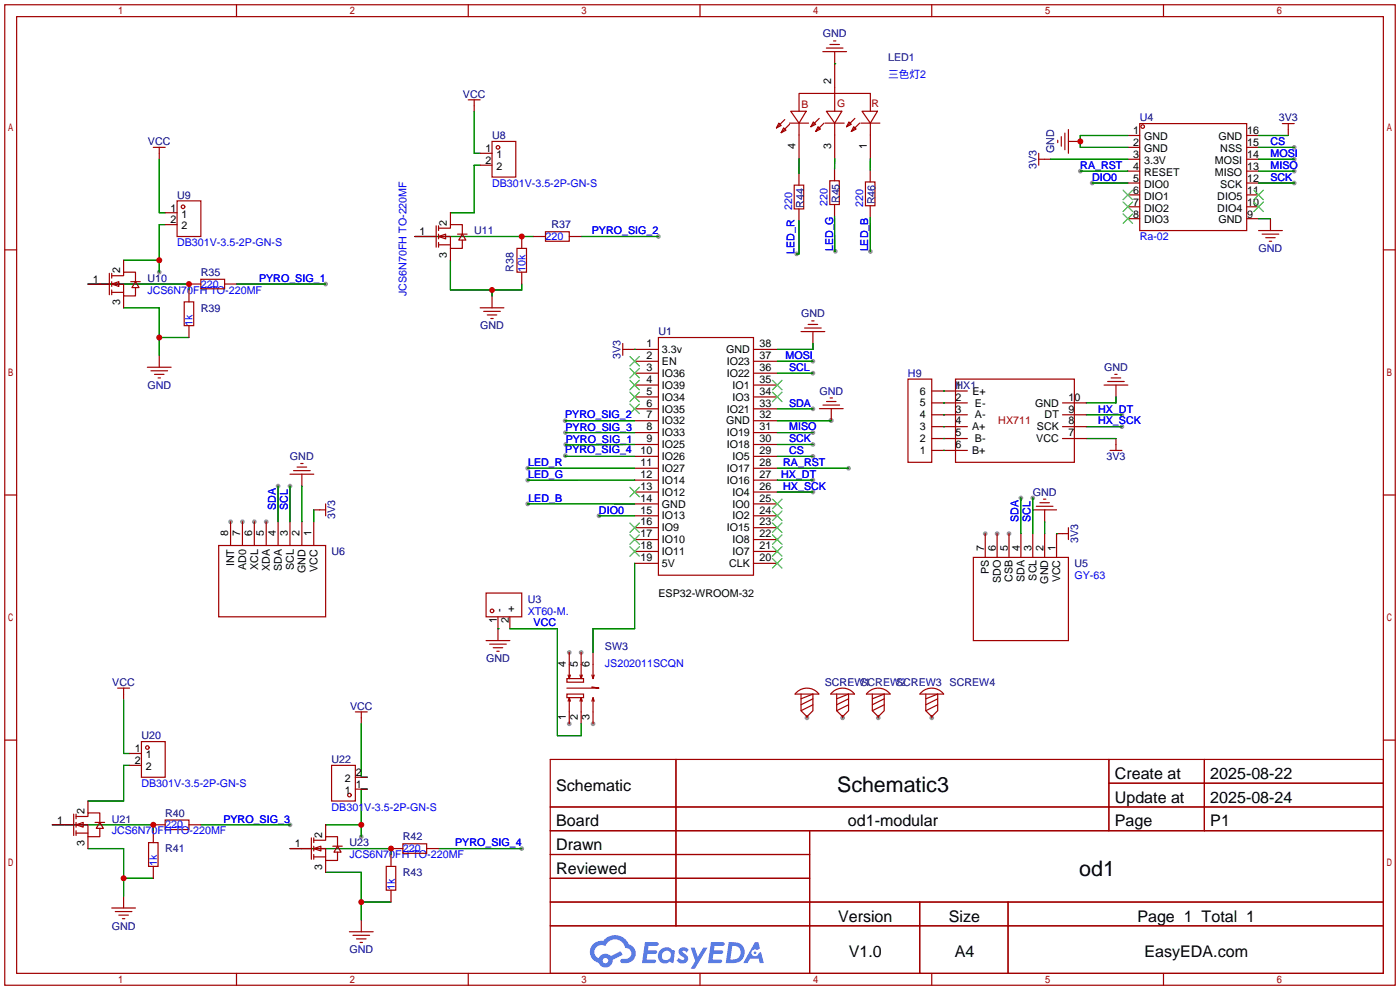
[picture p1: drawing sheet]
<svg xmlns="http://www.w3.org/2000/svg" width="299mm" height="212mm" viewBox="0 0 299 212" stroke-linecap="round" stroke-linejoin="round" font-family="sans-serif">
<g fill="#999">
<circle cx="215.6" cy="114" r=".51"/>
<circle cx="213.1" cy="114" r=".51"/>
<circle cx="210.6" cy="114" r=".51"/>
<circle cx="56.9" cy="111.5" r=".51"/>
<circle cx="54.4" cy="111.5" r=".51"/>
<circle cx="51.8" cy="111.5" r=".51"/>
<circle cx="49.3" cy="111.5" r=".51"/>
<circle cx="172.5" cy="153.4" r=".51"/>
<circle cx="180.1" cy="153.4" r=".51"/>
<circle cx="187.7" cy="153.4" r=".51"/>
<circle cx="199.1" cy="153.4" r=".51"/>
<circle cx="121.7" cy="154.7" r=".51"/>
<circle cx="126.7" cy="154.7" r=".51"/>
<circle cx="121.7" cy="139.4" r=".51"/>
<circle cx="124.2" cy="139.4" r=".51"/>
<circle cx="177.7" cy="89.9" r=".51"/>
<circle cx="276.6" cy="34" r=".51"/>
<circle cx="276.6" cy="36.6" r=".51"/>
<circle cx="276.6" cy="39.1" r=".51"/>
<circle cx="276.6" cy="31.5" r=".51"/>
<circle cx="233.4" cy="39.1" r=".51"/>
<circle cx="230.9" cy="36.6" r=".51"/>
<circle cx="173.7" cy="97.5" r=".51"/>
<circle cx="173.7" cy="95" r=".51"/>
<circle cx="173.7" cy="77.2" r=".51"/>
<circle cx="173.7" cy="92.5" r=".51"/>
<circle cx="112.8" cy="102.6" r=".51"/>
<circle cx="239.8" cy="88.6" r=".51"/>
<circle cx="239.8" cy="91.2" r=".51"/>
<circle cx="173.7" cy="102.6" r=".51"/>
<circle cx="173.7" cy="105.2" r=".51"/>
<circle cx="220.7" cy="106.4" r=".51"/>
<circle cx="218.2" cy="106.4" r=".51"/>
<circle cx="173.7" cy="79.8" r=".51"/>
<circle cx="173.7" cy="87.4" r=".51"/>
<circle cx="59.4" cy="103.9" r=".51"/>
<circle cx="62" cy="103.9" r=".51"/>
<circle cx="140.7" cy="50.5" r=".51"/>
<circle cx="34" cy="58.2" r=".51"/>
<circle cx="69.6" cy="60.7" r=".51"/>
<circle cx="112.8" cy="107.7" r=".51"/>
<circle cx="181.4" cy="100.1" r=".51"/>
<circle cx="112.8" cy="100.1" r=".51"/>
<circle cx="62" cy="176.3" r=".51"/>
<circle cx="77.2" cy="178.8" r=".51"/>
<circle cx="111.5" cy="181.4" r=".51"/>
<circle cx="120.8" cy="92.5" r=".51"/>
<circle cx="120.8" cy="89.9" r=".51"/>
<circle cx="177.6" cy="89.8" r=".51"/>
<circle cx="120.8" cy="97.4" r=".51"/>
<circle cx="120.9" cy="95" r=".51"/>
<circle cx="128" cy="110.2" r=".51"/>
<circle cx="170.3" cy="54.3" r=".51"/>
<circle cx="178.5" cy="53.7" r=".51"/>
<circle cx="186" cy="53.7" r=".51"/>
</g>
<g fill="none" stroke="#a10000" stroke-width=".25">
<path d="M1 1h297.2v209.6h-297.2zM3.6 3.6h292.1v204.4h-292.1zM50.5 1v2.6M100.1 1v2.6M149.6 1v2.6M199.1 1v2.6M248.7 1v2.6M1 53.4h2.6M295.7 53.4h2.5M1 105.8h2.6M295.7 105.8h2.5M1 158.2h2.6"/>
<path d="M295.7 158.2h2.5M117.6 162.3h178.1v45.7h-178.1zM117.6 172.5h178.1M117.6 177.5h178.1M144.5 162.3v35.6M173 177.5v30.5M237 162.3v15.2M237 167.4h58.7M257.4 162.3v15.2M117.6 182.6h55.4M117.6 192.8h178.1M117.6 187.7h55.4"/>
<path d="M117.6 197.9h178.1M196.6 192.8v15.2M215.4 192.8v15.2M50.5 208v2.6M100.1 208v2.6M149.6 208v2.6M199.1 208v2.6M248.7 208v2.6"/>
</g>
<g fill="#5487ff">
<path d="M145.3 202.7a1.3 1.3 0 0 1 1.9 .3l-.4 .6a.54 .54 0 0 0-.9-.2l.1 .2a1.34 1.34 0 0 1 .9 1.8 1.47 1.47 0 0 1-2.3-.1l.5-.6 .8 .5a.31 .31 0 0 0 .4-.3 .31 .31 0 0 0-.3-.4 1.12 1.12 0 0 1-.7-1.8z"/>
<path d="M147.6 202.5h.9l.6 2 1.2-2h.9l-2.7 4.6h-.9l1-1.7z"/>
<path d="M137.8 201.4h1.7a1.31 1.31 0 0 1 1.2 .2 .4 .4 0 0 1-.3 .5l-1.8 .1-.1 .9h1.6a.4 .4 0 0 1 .4 .4 .4 .4 0 0 1-.5 .4h-1.6l-.2 1.2h1.4a.46 .46 0 0 1 .5 0 .46 .46 0 0 1 .1 .5l-.4 .2h-2.6z"/>
<path d="M151.9 201.4h1.7a1.32 1.32 0 0 1 1.2 .2 .39 .39 0 0 1-.3 .5l-1.8 .1-.1 .9h1.6a.4 .4 0 0 1 .4 .4 .4 .4 0 0 1-.4 .4h-1.7l-.2 1.2h1.4a.46 .46 0 0 1 .5 0 .46 .46 0 0 1 .1 .5l-.4 .2h-2.6z"/>
<path d="M161.3 201.4h.8l.3 1.3-.6 .4a.75 .75 0 0 0-1.1 .3 .75 .75 0 0 0 .5 1 .75 .75 0 0 0 .9-.7l.5-.2 .6 2.3h-.8l-.3-.9h-1.8l-.5 .9h-1z"/>
<path d="M155.7 201.4l-.6 4.4h1.5a2.27 2.27 0 0 0 2.6-2.2 2.27 2.27 0 0 0-2.7-2.2zM156.5 202.1a1.5 1.5 0 0 1 1.8 1.6 1.5 1.5 0 0 1-1.9 1.4h-.3z"/>
<path d="M141.2 203a1.6 1.6 0 0 0-.3 2.3 1.6 1.6 0 0 0 2.3 .2l.7 .3 .3-2.4-.1-.3-.5-.1a1.58 1.58 0 0 0-2.4 0zM141.8 203.5a.98 .98 0 0 1 1.6 .4 .98 .98 0 0 1-1.1 1.3 .94 .94 0 0 1-.9-.7 .94 .94 0 0 1 .4-1z"/>
<path d="M126.8 201.8a2.37 2.37 0 0 0 1.1 4 1.54 1.54 0 0 0 1.8 1 1.54 1.54 0 0 0 1.2-1.6l2.2-1.1-.5-.8-2 1a1.57 1.57 0 0 0-2.7 .5 1.5 1.5 0 0 1-.7-2.1 1.5 1.5 0 0 1 2.2-.5 2.23 2.23 0 0 1 2.3-1.4 2.23 2.23 0 0 1 2 1.8 1.16 1.16 0 0 1 1.2 1.1 1.16 1.16 0 0 1-1.1 1.2h-.7a.47 .47 0 0 0-.5 .4 .47 .47 0 0 0 .4 .5 2.17 2.17 0 0 0 2.5-.9 2.17 2.17 0 0 0-.3-2.7l-.8-.4a3.2 3.2 0 0 0-5.5-.7l-1.1 .1zM128.8 205.3a.6 .6 0 0 1 1.2 0 .6 .6 0 0 1-1.2 0z"/>
<circle cx="161.4" cy="203.6" r=".28"/>
</g>
<g fill="none" stroke="#a10000" stroke-width=".25">
<path d="M175.9 11h5M176.6 10.3h3.6M177.4 9.5h2M178.1 8.7h.5M178.4 11v12.8M32.8 31.5h2.5M34 31.5v2.5M100.1 21.3h2.5M101.3 21.3v2.6M102.6 32.8h2.6M102.6 35.3h2.6M105.2 30.2h5v7.6h-5z"/>
<path d="M166.5 26.3l.5 .5-1.1 .5zM167.5 27.3l.5 .5-1 .5zM167.7 25.6l-1.8 1.7M168.7 26.6l-1.7 1.7M168.7 26.3h4.1M169 23.8h3.3l-1.5 2.5zM169.7 39.6h2.1v5.1h-2.1zM170.8 37v2.6M170.8 23.8v-3.8h15.2v3.8M170.8 26.3v7.6M173.8 26.1l.5 .5-1 .5zM174.8 27.1l.5 .5-1 .5z"/>
<path d="M175.1 25.3l-1.8 1.8M176.1 26.3l-1.8 1.8M176.4 26.3h4M176.6 23.8h3.3l-1.5 2.5zM177.3 38.6h2.1v5.1h-2.1zM178.4 36.1v2.5M178.4 26.3v7.6M181.4 26.1l.5 .5-1 .5zM182.5 27.1l.5 .5-1.1 .5zM182.7 25.3l-1.8 1.8M183.7 26.3l-1.8 1.8M184 26.3h4"/>
<path d="M184.2 23.8h3.3l-1.5 2.5zM185 38.9h2v5.1h-2zM186 36.3v2.6M186 26.3v7.6M222 34h2.5M222 32.8v2.5M226.1 30v.5M226.8 29.2v2M227.6 28.4v3.6M228.3 30.2h2.6M228.3 27.7v5.1M241 29h2.6"/>
<path d="M241 31.5h2.6M241 34h2.6M241 36.6h2.6M241 39.1h2.6M243.6 26.4h22.8v22.9h-22.8zM266.4 29h2.6M266.4 31.5h2.6M266.4 34h2.6M266.4 36.6h2.6M266.4 39.1h2.6M274.1 26.4h2.5M275.3 26.4v2.6"/>
<path d="M23.4 58.4v4.6M23.9 58.9h2.5v-.7h2.6v2M23.9 58.4v1M26.4 55.6v2.6M35.3 45.5h2.5M35.3 48h2.5M37.8 42.9h5.1v7.6h-5.1zM42.9 59.7h5.1v2h-5.1zM88.6 50.5h4.6M93.2 48.3v4.5M93.7 50.5l1.5-.5v1.1zM93.7 48.8h2.6v-.8h2.5v2"/>
<path d="M93.7 50.5h2.6v2.6h2.5v-1.8M93.7 52.3h2.6M93.7 48.3v1M93.7 50v1.1M93.7 51.8v1M96.3 45.5v2.5M96.3 53.1v2.5M97.8 50h2M98.8 50l.8 1.3h-1.6zM110.5 53.1h2v5.1h-2zM111.5 50.5v2.6M111.5 58.2v2.5"/>
<path d="M114 50.5h2.6M116.6 49.5h5.1v2.1h-5.1zM121.7 50.5h2.5M170.8 44.7v2.5M178.4 43.7v2.6M186 44v2.5M241 41.7h2.6M241 44.2h2.6M241 46.7h2.6M266.4 41.7h2.6M266.4 44.2h2.6M266.4 46.7h2.6"/>
<path d="M269 49.3h5.1M269.7 50h3.6M270.5 50.8h2M271.3 51.6h.5M271.5 46.7v2.6M18.8 60.7h4.6M23.9 60.7l1.5-.5v1zM23.9 60.7h2.5v2.5h2.6v-1.7M23.9 62.5h2.5M23.9 60.2v1M23.9 62v1M26.4 63.2v2.6"/>
<path d="M27.9 60.2h2.1M29 60.2l.7 1.3h-1.5zM31.5 78.5h5.1M32.3 79.2h3.5M34 75.9v2.6M39.4 64.5h2v5.1h-2zM40.4 60.7h2.5M40.4 62v2.5M40.4 69.6v2.5M48 60.7h2.5M102.6 65.8h5.1M103.4 66.5h3.5"/>
<path d="M104.1 67.3h2.1M104.9 68.1h.5M105.2 63.2v2.6M133.1 74.7h7.6M133.1 73.4v2.5M135.6 79.8h5.1M135.6 77.2h5.1M140.7 72.1h20.3v50.8h-20.3zM161 79.8h5.1M161 77.2h5.1M161 74.7h5.1M171.2 70.9h5.1"/>
<path d="M172 70.1h3.5M172.7 69.3h2.1M173.5 68.6h.5M173.7 70.9v2.5M33 80h2.1M33.8 80.8h.5M63.5 99.8h2M64.3 99.1h.5M135.6 97.5h5.1M135.6 95h5.1M135.6 92.5h5.1M135.6 89.9h5.1"/>
<path d="M135.6 87.4h5.1M135.6 84.8h5.1M135.6 82.3h5.1M161 97.5h5.1M161 95h5.1M161 92.5h5.1M161 89.9h5.1M161 87.4h5.1M161 84.8h5.1M161 82.3h5.1M175.1 87.3h5.1M175.9 86.6h3.5"/>
<path d="M176.6 85.8h2.1M177.4 85.1h.5M177.7 87.3v2.6M194.1 81h5v17.8h-5zM199.1 96.3h7.7M199.1 86.1h7.7M199.1 88.6h7.7M199.1 91.2h7.7M199.1 93.7h7.7M199.1 83.6h7.7M204.2 81h25.4v17.8h-25.4zM227.1 86.1h5.1"/>
<path d="M227.1 88.6h5.1M227.1 91.2h5.1M227.1 93.7h5.1M236 82.3h5M236.7 81.5h3.6M237.2 96.3h2.6M237.5 80.8h2M238.3 80h.5M238.5 82.3v2.5M238.5 93.7v2.6M46.7 116.6h22.9v15.2h-22.9zM49.3 111.5v5.1"/>
<path d="M51.8 111.5v5.1M54.4 111.5v5.1M56.9 111.5v5.1M59.4 111.5v5.1M62 111.5v5.1M62 101.3h5.1M62.7 100.6h3.6M64.5 101.3v2.6M64.5 111.5v5.1M67.1 109h2.5M67.1 111.5v5.1M69.6 107.7v2.5"/>
<path d="M135.6 117.9h5.1M135.6 115.3h5.1M135.6 112.8h5.1M135.6 110.2h5.1M135.6 107.7h5.1M135.6 105.2h5.1M135.6 102.6h5.1M135.6 100.1h5.1M161 117.9h5.1M161 115.3h5.1M161 112.8h5.1M161 110.2h5.1"/>
<path d="M161 107.7h5.1M161 105.2h5.1M161 102.6h5.1M161 100.1h5.1M208 119.1h20.3v17.8h-20.3zM210.6 114v5.1M213.1 114v5.1M215.6 114v5.1M218.2 114v5.1M220.7 114v5.1M220.7 109h5.1M221.5 108.2h3.5"/>
<path d="M222.2 107.4h2.1M223 106.7h.5M223.3 109v2.5M223.3 114v5.1M228.3 112.8v2.5M228.3 114h-2.5v5.1M103.9 126.7h7.6v5.1h-7.6zM103.9 136.9h5.1M104.6 137.7h3.6M105.4 138.4h2M106.2 139.2h.5M106.4 131.8v5.1"/>
<path d="M109 131.8v2.6M121.7 139.4v5.6l.2-.7M124.2 139.4v5.6l.3-.7M126.7 139.4v5.6l.3-.7M135.6 120.4h5.1M161 120.4h5.1M25.1 147.1h2.6M26.4 147.1v2.5M30.2 158.5h5.1v7.6h-5.1zM75.9 152.1h2.6M77.2 152.1v2.6M121.2 145h3.5v.8h-3.5z"/>
<path d="M121.2 148.3h3.5v.8h-3.5zM121.4 144.3l.3 .7M121.7 149.1l-.3 .8M121.9 149.9l-.2-.8v5.6M124 144.3l.2 .7M124.2 149.1l-.2 .8M124.5 149.9l-.3-.8v5.6M126.5 146.8l1.5 .3h-6.8M126.5 144.3l.2 .7M126.7 149.1l-.2 .8M127 149.9l-.3-.8v5.6M170.4 147.9a3.2 3.2 0 0 1 4.6 .4h-5.1z"/>
<path d="M171.2 148.3v3.6l1.3 1.3 1.2-1.3v-3.6l-2.5 1.1M172.5 152.9v.5M173.7 149.4l-2.5 1.2M173.7 150.6l-2.5 1.3M178 147.9a3.2 3.2 0 0 1 4.6 .4h-5.1zM178.8 148.3v3.6l1.3 1.3 1.3-1.3v-3.6l-2.6 1.1M180.1 152.9v.5M181.4 149.4l-2.6 1.2M181.4 150.6l-2.6 1.3M185.6 147.9a3.2 3.2 0 0 1 4.6 .4h-5zM186.4 148.3v3.6l1.3 1.3 1.3-1.3v-3.6l-2.6 1.1M187.7 152.9v.5"/>
<path d="M189 149.4l-2.6 1.2M189 150.6l-2.6 1.3M197 147.9a3.2 3.2 0 0 1 4.7 .4h-5.1zM197.9 148.3v3.6l1.2 1.3 1.3-1.3v-3.6l-2.5 1.1M199.1 152.9v.5M200.4 149.4l-2.5 1.2M200.4 150.6l-2.5 1.3M11.2 176.3h4.5M15.7 174v4.6M16.3 176.3l1.5-.5v1zM16.3 174.5h2.5v-.8h2.5v2.1M16.3 176.3h2.5v2.5h2.5v-1.8"/>
<path d="M16.3 178.1h2.5M16.3 174v1M16.3 175.8v1M16.3 177.5v1.1M18.8 171.2v2.5M18.8 178.8v2.6M20.3 175.8h2.1M21.3 175.8l.8 1.2h-1.5zM27.7 161h2.5M27.7 163.6h2.5M32.8 176.3h2.5M32.8 177.5v2.6"/>
<path d="M35.3 175.3h5.1v2h-5.1zM40.4 176.3h2.5M66.5 179.1v4.5M67.1 179.6h2.5v-.8h2.5v2M67.1 179.1v1M69.6 176.3v2.5M70.9 163.6h5v7.6h-5zM75.9 168.7h2.6M75.9 166.1h2.6M23.9 194.1h5.1M24.6 194.8h3.6M25.4 195.6h2"/>
<path d="M26.2 196.3h.5M26.4 191.5v2.6M31.7 180.1h2.1v5.1h-2.1zM32.8 185.2v2.5M62 181.4h4.5M67.1 181.4l1.5-.6v1.1zM67.1 181.4h2.5v2.5h2.5v-1.8M67.1 180.8v1.1M67.1 182.6v1M67.1 183.1h2.5M69.6 183.9v2.5M71.1 180.8h2.1"/>
<path d="M72.1 180.8l.8 1.3h-1.5zM74.7 199.1h5.1M75.4 199.9h3.6M77.2 196.6v2.5M82.5 185.2h2.1v5h-2.1zM83.6 181.4h2.5M83.6 182.6v2.6M83.6 190.2v2.6M86.1 180.3h5.1v2.1h-5.1zM91.2 181.4h2.5M76.2 200.7h2M77 201.4h.5"/>
<circle cx="106.4" cy="31.5" r=".38"/>
<circle cx="244.2" cy="27.1" r=".38"/>
<circle cx="39.1" cy="44.2" r=".38"/>
<circle cx="105.2" cy="130.6" r=".38"/>
<circle cx="31.5" cy="159.8" r=".38"/>
<circle cx="74.7" cy="169.9" r=".38"/>
</g>
<g fill="none" stroke="#3c3" stroke-width=".25">
<path d="M240 40.6l2.1 2.1M240 43.2l2.1 2M240 45.7l2.1 2.1M242.1 40.6l-2.1 2.1M242.1 43.2l-2.1 2M242.1 45.7l-2.1 2.1M268 43.2l2 2M268 40.6l2 2.1M270 43.2l-2 2M270 40.6l-2 2.1M134.6 78.7l2.1 2.1M134.6 76.2l2.1 2"/>
<path d="M136.7 78.7l-2.1 2.1M136.7 76.2l-2.1 2M134.6 86.4l2.1 2M134.6 83.8l2.1 2.1M134.6 81.3l2.1 2M136.7 86.4l-2.1 2M136.7 83.8l-2.1 2.1M136.7 81.3l-2.1 2M165.1 83.8l2 2.1M165.1 81.3l2 2M167.1 83.8l-2 2.1M167.1 81.3l-2 2"/>
<path d="M134.6 116.8l2.1 2.1M134.6 114.3l2.1 2M134.6 111.8l2.1 2M134.6 104.1l2.1 2.1M136.7 114.3l-2.1 2M136.7 111.8l-2.1 2M136.7 116.8l-2.1 2.1M136.7 104.1l-2.1 2.1M165.1 119.4l2 2M165.1 116.8l2 2.1M165.1 114.3l2 2M165.1 111.8l2 2"/>
<path d="M165.1 109.2l2 2.1M165.1 106.7l2 2M167.1 119.4l-2 2M167.1 116.8l-2 2.1M167.1 114.3l-2 2M167.1 111.8l-2 2M167.1 109.2l-2 2.1M167.1 106.7l-2 2"/>
</g>
<g fill="none" stroke="#008700" stroke-width=".25">
<path d="M178.4 13.6h.1M34 34v11.5h1.3M101.3 23.9v8.9h1.3M102.6 35.3h-1.3v10.2h-5M170.8 33.9v3.1M178.4 33.9v2.2M186 33.9v2.4M224.5 34h16.5M230.9 36.6h10.1M233.4 39.1h7.6M241 29h-10.1v2.5h10.1M269 29h6.3"/>
<path d="M269 31.5h7.6M269 34h7.6M269 36.6h7.6M269 39.1h7.6M26.4 55.6h7.6M35.3 48h-1.3v10.2M88.6 50.5h25.4M96.3 55.6v6.4h15.2v-1.3M124.2 50.5h16.5M170.8 47.2v7.1h-.5M178.4 46.3v7.4h.1M186 46.5v7.2"/>
<path d="M269 46.7h2.5M18.8 60.7h21.6v1.3M26.4 65.8h7.6v10.1M34 72.1h6.4M50.5 60.7h19.1M105.2 62v1.2M135.6 74.7h.1M166.1 77.2h7.6M166.1 79.8h7.6M173.7 73.4v1.3h-7.6M120.8 89.9h14.8M120.8 97.4v.1h14.8"/>
<path d="M120.8 92.5h14.8M120.9 95h14.7M166.1 97.5h7.6M166.1 95h7.6M166.1 92.5h7.6M166.1 87.4h7.6M177.6 89.8l-11.5 .1M201.7 96.3h.1M201.7 93.7h.1M201.7 91.2h.1M201.7 88.6h.1M201.7 86.1h.1"/>
<path d="M201.7 83.6h.1M232.2 88.6h7.6M232.2 91.2h7.6M232.2 93.7h6.3M238.5 84.8v1.3h-6.3M59.4 103.9v7.6M62 103.9v7.6M64.5 103.9v7.6M67.1 109v2.5M112.8 102.6h22.8M112.8 107.7h22.8M112.8 100.1h22.8"/>
<path d="M128 110.2h7.6M166.1 102.6h7.6M166.1 105.2h7.6M166.1 100.1h15.3M218.2 106.4v7.6M220.7 106.4v7.6M223.3 111.5v2.5M225.8 114h.1M106.4 134.4h.1M109 134.4h10.1v22.8h5.1v-2.5M135.6 120.4v14h-8.9v5M26.4 149.6v11.4h1.3"/>
<path d="M77.2 154.7v11.4h1.3M11.2 176.3h21.6v1.2M27.7 163.6h-1.3v7.6h-7.6M42.9 176.3h19.1M69.6 176.3h7.6M78.5 168.7h-1.3v10.1M18.8 181.4h7.6v10.1M26.4 187.7h6.4M62 181.4h21.6v1.2M69.6 186.4h7.6v10.2M77.2 192.8h6.4M93.7 181.4h17.8"/>
</g>
<g fill="#c00">
<circle cx="230.9" cy="30.2" r=".63"/>
<circle cx="40.4" cy="60.7" r=".63"/>
<circle cx="111.5" cy="50.5" r=".63"/>
<circle cx="34" cy="72.1" r=".63"/>
<circle cx="105.2" cy="62" r=".63"/>
<circle cx="34" cy="55.6" r=".63"/>
<circle cx="32.8" cy="176.3" r=".63"/>
<circle cx="26.4" cy="187.7" r=".63"/>
<circle cx="83.6" cy="181.4" r=".63"/>
<circle cx="77.2" cy="192.8" r=".63"/>
<circle cx="77.2" cy="176.3" r=".63"/>
</g>
<g font-size="4.6">
<text x="178.9" y="169.3">Schematic3</text>
<text x="230.7" y="187.1">od1</text>
</g>
<g font-size="3.4">
<text x="238.3" y="166.5">Create at</text>
<text x="258.7" y="166.5">2025-08-22</text>
<text x="118.9" y="169">Schematic</text>
<text x="238.3" y="171.6">Update at</text>
<text x="258.7" y="171.6">2025-08-24</text>
<text x="118.9" y="176.6">Board</text>
<text x="181.2" y="176.6">od1-modular</text>
<text x="238.3" y="176.6">Page</text>
<text x="258.7" y="176.6">P1</text>
<text x="118.9" y="181.7">Drawn</text>
<text x="118.9" y="186.8">Reviewed</text>
<text x="179.1" y="197">Version</text>
<text x="202.8" y="197">Size</text>
<text x="243.1" y="197">Page 1 Total 1</text>
<text x="181.4" y="204.6">V1.0</text>
<text x="204" y="204.6">A4</text>
<text x="244.6" y="204.6">EasyEDA.com</text>
</g>
<g font-size="2.3" fill="#000080">
<text x="175.9" y="8">GND</text>
<text x="189.8" y="13.1">LED1</text>
<text x="98.9" y="20.9">VCC</text>
<text x="105.2" y="29.7">U8</text>
<text x="243.6" y="25.9">U4</text>
<text x="273.3" y="25.9">3V3</text>
<text x="31.6" y="31">VCC</text>
<text x="225.3" y="32.8" transform="rotate(-90 225.3 32.8)">GND</text>
<text x="221.5" y="36.1" transform="rotate(-90 221.5 36.1)">3V3</text>
<text x="37.8" y="42.4">U9</text>
<text x="171.8" y="44.4" transform="rotate(-90 171.8 44.4)">R44</text>
<text x="179.4" y="43.4" transform="rotate(-90 179.4 43.4)">R45</text>
<text x="187" y="43.7" transform="rotate(-90 187 43.7)">R46</text>
<text x="101.3" y="50.1">U11</text>
<text x="117.9" y="48.8">R37</text>
<text x="269" y="53.9">GND</text>
<text x="42.9" y="59">R35</text>
<text x="109.8" y="58.2" transform="rotate(-90 109.8 58.2)">R38</text>
<text x="31.5" y="60.2">U10</text>
<text x="42.9" y="66.6">R39</text>
<text x="102.6" y="70.4">GND</text>
<text x="140.7" y="71.7">U1</text>
<text x="171.2" y="67.8">GND</text>
<text x="132.6" y="76.7" transform="rotate(-90 132.6 76.7)">3V3</text>
<text x="31.5" y="83.1">GND</text>
<text x="194.1" y="80.5">H9</text>
<text x="204.2" y="83.1">HX1</text>
<text x="236" y="79.3">GND</text>
<text x="175.1" y="84.3">GND</text>
<text x="62" y="98.3">GND</text>
<text x="236.5" y="98.3">3V3</text>
<text x="220.7" y="105.9">GND</text>
<text x="71.7" y="111" transform="rotate(-90 71.7 111)">3V3</text>
<text x="70.9" y="118.6">U6</text>
<text x="230.4" y="116.1" transform="rotate(-90 230.4 116.1)">3V3</text>
<text x="229.6" y="121.2">U5</text>
<text x="112.8" y="128.8">U3</text>
<text x="103.9" y="141.5">GND</text>
<text x="129.3" y="139">SW3</text>
<text x="24" y="146.6">VCC</text>
<text x="176.3" y="146.6">SCREW1</text>
<text x="183.9" y="146.6">SCREW2</text>
<text x="191.5" y="146.6">SCREW3</text>
<text x="202.9" y="146.6">SCREW4</text>
<text x="74.8" y="151.7">VCC</text>
<text x="30.2" y="158">U20</text>
<text x="70.9" y="163.1">U22</text>
<text x="23.9" y="175.8">U21</text>
<text x="35.3" y="174.5">R40</text>
<text x="86.1" y="179.6">R42</text>
<text x="35.3" y="182.1">R41</text>
<text x="74.7" y="180.9">U23</text>
<text x="86.1" y="187.2">R43</text>
<text x="23.9" y="198.7">GND</text>
<text x="74.7" y="203.7">GND</text>
</g>
<g font-size="2.3">
<text x="177.7" y="17.9" transform="rotate(-90 177.7 17.9)">2</text>
<text x="242.2" y="28.7">1</text>
<text x="244.5" y="30">GND</text>
<text x="260.4" y="30">GND</text>
<text x="266.6" y="28.7">16</text>
<text x="103.8" y="32.5">1</text>
<text x="103.8" y="35.1">2</text>
<text x="106.1" y="33.8">1</text>
<text x="170" y="31.9" transform="rotate(-90 170 31.9)">4</text>
<text x="177.7" y="31.9" transform="rotate(-90 177.7 31.9)">3</text>
<text x="185.3" y="31.9" transform="rotate(-90 185.3 31.9)">1</text>
<text x="242.2" y="31.2">2</text>
<text x="242.2" y="33.8">3</text>
<text x="244.5" y="32.5">GND</text>
<text x="244.5" y="35.1">3.3V</text>
<text x="259.7" y="35.1">MOSI</text>
<text x="260.8" y="32.5">NSS</text>
<text x="266.6" y="33.8">14</text>
<text x="266.6" y="31.2">15</text>
<text x="106.1" y="36.3">2</text>
<text x="242.2" y="36.3">4</text>
<text x="242.2" y="38.9">5</text>
<text x="242.2" y="41.4">6</text>
<text x="244.5" y="37.6">RESET</text>
<text x="244.5" y="40.1">DIO0</text>
<text x="259.7" y="37.6">MISO</text>
<text x="260.8" y="40.1">SCK</text>
<text x="266.6" y="41.4">11</text>
<text x="266.6" y="38.9">12</text>
<text x="266.6" y="36.3">13</text>
<text x="36.4" y="45.2">1</text>
<text x="36.4" y="47.8">2</text>
<text x="38.8" y="46.5">1</text>
<text x="242.2" y="43.9">7</text>
<text x="242.2" y="46.5">8</text>
<text x="244.5" y="42.7">DIO1</text>
<text x="244.5" y="45.2">DIO2</text>
<text x="244.5" y="47.8">DIO3</text>
<text x="260.2" y="45.2">DIO4</text>
<text x="260.2" y="42.7">DIO5</text>
<text x="260.4" y="47.8">GND</text>
<text x="266.6" y="46.5">9</text>
<text x="266.6" y="43.9">10</text>
<text x="38.8" y="49">2</text>
<text x="89.7" y="50.3">1</text>
<text x="95.5" y="48.2" transform="rotate(-90 95.5 48.2)">2</text>
<text x="25.7" y="58.4" transform="rotate(-90 25.7 58.4)">2</text>
<text x="95.5" y="55.1" transform="rotate(-90 95.5 55.1)">3</text>
<text x="19.8" y="60.5">1</text>
<text x="25.7" y="65.3" transform="rotate(-90 25.7 65.3)">3</text>
<text x="138.2" y="76.7">2</text>
<text x="138.2" y="74.2">1</text>
<text x="141.5" y="75.5">3.3v</text>
<text x="155.2" y="75.5">GND</text>
<text x="162.3" y="76.7">37</text>
<text x="162.3" y="74.2">38</text>
<text x="138.2" y="81.8">4</text>
<text x="138.2" y="79.3">3</text>
<text x="141.5" y="83.1">IO39</text>
<text x="141.5" y="80.5">IO36</text>
<text x="141.5" y="78">EN</text>
<text x="155.3" y="80.5">IO22</text>
<text x="155.3" y="78">IO23</text>
<text x="156.6" y="83.1">IO1</text>
<text x="162.3" y="81.8">35</text>
<text x="162.3" y="79.3">36</text>
<text x="204.2" y="83.1">1</text>
<text x="138.2" y="89.4">7</text>
<text x="138.2" y="86.9">6</text>
<text x="138.2" y="84.4">5</text>
<text x="141.5" y="88.2">IO35</text>
<text x="141.5" y="85.6">IO34</text>
<text x="155.3" y="88.2">IO21</text>
<text x="156.6" y="85.6">IO3</text>
<text x="162.3" y="89.4">32</text>
<text x="162.3" y="86.9">33</text>
<text x="162.3" y="84.4">34</text>
<text x="196.6" y="89.4">4</text>
<text x="196.6" y="86.9">5</text>
<text x="196.6" y="84.3">6</text>
<text x="204.2" y="88.2">3</text>
<text x="204.2" y="85.6">2</text>
<text x="207.8" y="84.4">E+</text>
<text x="208.4" y="86.9">E-</text>
<text x="208.4" y="89.4">A-</text>
<text x="221.2" y="86.9">GND</text>
<text x="223.3" y="89.4">DT</text>
<text x="228.3" y="85.6">10</text>
<text x="228.3" y="88.2">9</text>
<text x="138.2" y="94.5">9</text>
<text x="138.2" y="92">8</text>
<text x="141.5" y="95.8">IO25</text>
<text x="141.5" y="93.2">IO33</text>
<text x="141.5" y="90.7">IO32</text>
<text x="155.2" y="90.7">GND</text>
<text x="155.3" y="95.8">IO18</text>
<text x="155.3" y="93.2">IO19</text>
<text x="162.3" y="94.5">30</text>
<text x="162.3" y="92">31</text>
<text x="196.6" y="94.5">2</text>
<text x="196.6" y="92">3</text>
<text x="204.2" y="95.8">6</text>
<text x="204.2" y="93.2">5</text>
<text x="204.2" y="90.7">4</text>
<text x="207.8" y="92">A+</text>
<text x="208.4" y="94.5">B-</text>
<text x="221.5" y="94.5">VCC</text>
<text x="221.6" y="92">SCK</text>
<text x="228.3" y="90.7">8</text>
<text x="228.3" y="93.2">7</text>
<text x="136.9" y="99.6">11</text>
<text x="136.9" y="97.1">10</text>
<text x="141.5" y="100.9">IO27</text>
<text x="141.5" y="98.3">IO26</text>
<text x="155.3" y="100.9">IO17</text>
<text x="156.6" y="98.3">IO5</text>
<text x="162.3" y="99.6">28</text>
<text x="162.3" y="97.1">29</text>
<text x="196.6" y="97">1</text>
<text x="207.8" y="97.1">B+</text>
<text x="136.9" y="107.2">14</text>
<text x="136.9" y="104.7">13</text>
<text x="136.9" y="102.1">12</text>
<text x="141.5" y="105.9">IO12</text>
<text x="141.5" y="103.4">IO14</text>
<text x="155.3" y="103.4">IO16</text>
<text x="156.6" y="105.9">IO4</text>
<text x="162.3" y="107.2">25</text>
<text x="162.3" y="104.7">26</text>
<text x="162.3" y="102.1">27</text>
<text x="136.9" y="112.3">16</text>
<text x="136.9" y="109.8">15</text>
<text x="141.5" y="113.6">IO9</text>
<text x="141.5" y="111">IO13</text>
<text x="141.5" y="108.5">GND</text>
<text x="155.3" y="113.6">IO15</text>
<text x="156.6" y="111">IO2</text>
<text x="156.6" y="108.5">IO0</text>
<text x="162.3" y="112.3">23</text>
<text x="162.3" y="109.8">24</text>
<text x="48.8" y="114.6" transform="rotate(-90 48.8 114.6)">8</text>
<text x="51.3" y="114.6" transform="rotate(-90 51.3 114.6)">7</text>
<text x="53.9" y="114.6" transform="rotate(-90 53.9 114.6)">6</text>
<text x="56.4" y="114.6" transform="rotate(-90 56.4 114.6)">5</text>
<text x="59" y="114.6" transform="rotate(-90 59 114.6)">4</text>
<text x="61.5" y="114.6" transform="rotate(-90 61.5 114.6)">3</text>
<text x="64" y="114.6" transform="rotate(-90 64 114.6)">2</text>
<text x="66.6" y="114.6" transform="rotate(-90 66.6 114.6)">1</text>
<text x="136.9" y="119.9">19</text>
<text x="136.9" y="117.4">18</text>
<text x="136.9" y="114.8">17</text>
<text x="141.5" y="118.6">IO11</text>
<text x="141.5" y="116.1">IO10</text>
<text x="156.6" y="118.6">IO7</text>
<text x="156.6" y="116.1">IO8</text>
<text x="162.3" y="119.9">20</text>
<text x="162.3" y="117.4">21</text>
<text x="162.3" y="114.8">22</text>
<text x="210.3" y="117.9" transform="rotate(-90 210.3 117.9)">7</text>
<text x="212.9" y="117.9" transform="rotate(-90 212.9 117.9)">6</text>
<text x="215.4" y="117.9" transform="rotate(-90 215.4 117.9)">5</text>
<text x="217.9" y="117.9" transform="rotate(-90 217.9 117.9)">4</text>
<text x="220.5" y="117.9" transform="rotate(-90 220.5 117.9)">3</text>
<text x="223" y="117.9" transform="rotate(-90 223 117.9)">2</text>
<text x="225.6" y="117.9" transform="rotate(-90 225.6 117.9)">1</text>
<text x="50.1" y="121" transform="rotate(-90 50.1 121)">INT</text>
<text x="52.6" y="121.8" transform="rotate(-90 52.6 121.8)">AD0</text>
<text x="55.1" y="121.8" transform="rotate(-90 55.1 121.8)">XCL</text>
<text x="57.7" y="122.1" transform="rotate(-90 57.7 122.1)">XDA</text>
<text x="60.2" y="122.1" transform="rotate(-90 60.2 122.1)">SDA</text>
<text x="62.8" y="121.8" transform="rotate(-90 62.8 121.8)">SCL</text>
<text x="65.3" y="122.4" transform="rotate(-90 65.3 122.4)">GND</text>
<text x="67.8" y="122.2" transform="rotate(-90 67.8 122.2)">VCC</text>
<text x="141.5" y="121.2">5V</text>
<text x="155.8" y="121.2">CLK</text>
<text x="211.3" y="122.7" transform="rotate(-90 211.3 122.7)">PS</text>
<text x="213.9" y="124.6" transform="rotate(-90 213.9 124.6)">SDO</text>
<text x="216.4" y="124.3" transform="rotate(-90 216.4 124.3)">CSB</text>
<text x="219" y="124.3" transform="rotate(-90 219 124.3)">SDA</text>
<text x="221.5" y="124.1" transform="rotate(-90 221.5 124.1)">SCL</text>
<text x="224" y="124.7" transform="rotate(-90 224 124.7)">GND</text>
<text x="226.6" y="124.5" transform="rotate(-90 226.6 124.5)">VCC</text>
<text x="107.4" y="130.9" transform="rotate(-90 107.4 130.9)">-</text>
<text x="110" y="130.9" transform="rotate(-90 110 130.9)">+</text>
<text x="140.7" y="127.5">ESP32-WROOM-32</text>
<text x="106.2" y="133.2" transform="rotate(-90 106.2 133.2)">1</text>
<text x="108.7" y="133.2" transform="rotate(-90 108.7 133.2)">2</text>
<text x="120.9" y="142.5" transform="rotate(-90 120.9 142.5)">4</text>
<text x="123.5" y="142.5" transform="rotate(-90 123.5 142.5)">5</text>
<text x="126" y="142.5" transform="rotate(-90 126 142.5)">6</text>
<text x="120.9" y="153.9" transform="rotate(-90 120.9 153.9)">1</text>
<text x="123.5" y="153.9" transform="rotate(-90 123.5 153.9)">2</text>
<text x="126" y="153.9" transform="rotate(-90 126 153.9)">3</text>
<text x="28.8" y="160.8">1</text>
<text x="28.8" y="163.3">2</text>
<text x="31.2" y="162.1">1</text>
<text x="31.2" y="164.6">2</text>
<text x="73.7" y="167.1">2</text>
<text x="76.1" y="165.9">2</text>
<text x="18.1" y="174" transform="rotate(-90 18.1 174)">2</text>
<text x="73.7" y="169.7">1</text>
<text x="76.1" y="168.4">1</text>
<text x="12.2" y="176">1</text>
<text x="68.9" y="179" transform="rotate(-90 68.9 179)">2</text>
<text x="18.1" y="180.8" transform="rotate(-90 18.1 180.8)">3</text>
<text x="63" y="181.1">1</text>
<text x="68.9" y="185.9" transform="rotate(-90 68.9 185.9)">3</text>
</g>
<g font-size="2.3" fill="#00f">
<text x="189.8" y="16.7">三色灯2</text>
<text x="271.5" y="33.6">MOSI</text>
<text x="271.5" y="31">CS</text>
<text x="105.2" y="39.9">DB301V-3.5-2P-GN-S</text>
<text x="230.9" y="36.1">RA_RST</text>
<text x="233.4" y="38.6">DIO0</text>
<text x="271.5" y="36.1">MISO</text>
<text x="271.5" y="38.6">SCK</text>
<text x="169.3" y="44.9" transform="rotate(-90 169.3 44.9)">220</text>
<text x="176.9" y="43.9" transform="rotate(-90 176.9 43.9)">220</text>
<text x="184.5" y="44.2" transform="rotate(-90 184.5 44.2)">220</text>
<text x="37.8" y="52.6">DB301V-3.5-2P-GN-S</text>
<text x="116.6" y="51.3">220</text>
<text x="126.5" y="50.1">PYRO_SIG_2</text>
<text x="178.1" y="53.7" transform="rotate(-90 178.1 53.7)">LED_G</text>
<text x="185.5" y="53.7" transform="rotate(-90 185.5 53.7)">LED_B</text>
<text x="243.6" y="51.3">Ra-02</text>
<text x="112.3" y="58.2" transform="rotate(-90 112.3 58.2)">10k</text>
<text x="169.8" y="54.3" transform="rotate(-90 169.8 54.3)">LED_R</text>
<text x="31.5" y="62.8">JCS6N70FH TO-220MF</text>
<text x="42.9" y="61.5">220</text>
<text x="55.4" y="60.2">PYRO_SIG_1</text>
<text x="86.9" y="63.2" transform="rotate(-90 86.9 63.2)">JCS6N70FH TO-220MF</text>
<text x="41.2" y="69.6" transform="rotate(-90 41.2 69.6)">1k</text>
<text x="167.9" y="76.7">MOSI</text>
<text x="168.7" y="79.3">SCL</text>
<text x="120.8" y="89.4">PYRO_SIG_2</text>
<text x="168.7" y="86.9">SDA</text>
<text x="234.7" y="88.2">HX_DT</text>
<text x="120.8" y="92">PYRO_SIG_3</text>
<text x="120.9" y="94.6">PYRO_SIG_1</text>
<text x="168.7" y="94.5">SCK</text>
<text x="168.7" y="92">MISO</text>
<text x="234.7" y="90.7">HX_SCK</text>
<text x="112.9" y="99.6">LED_R</text>
<text x="120.8" y="96.9">PYRO_SIG_4</text>
<text x="167.4" y="99.6">RA_RST</text>
<text x="168.7" y="97.1">CS</text>
<text x="112.9" y="102.2">LED_G</text>
<text x="112.9" y="107.2">LED_B</text>
<text x="166.9" y="102.1">HX_DT</text>
<text x="167.4" y="104.7">HX_SCK</text>
<text x="59" y="109" transform="rotate(-90 59 109)">SDA</text>
<text x="61.5" y="109" transform="rotate(-90 61.5 109)">SCL</text>
<text x="128" y="109.8">DIO0</text>
<text x="217.7" y="111.5" transform="rotate(-90 217.7 111.5)">SDA</text>
<text x="220.2" y="111.5" transform="rotate(-90 220.2 111.5)">SCL</text>
<text x="229.6" y="123.7">GY-63</text>
<text x="112.8" y="131.3">XT60-M.</text>
<text x="114" y="133.9">VCC</text>
<text x="129.3" y="142.5">JS202011SCQN</text>
<text x="30.2" y="168.2">DB301V-3.5-2P-GN-S</text>
<text x="70.9" y="173.3">DB301V-3.5-2P-GN-S</text>
<text x="23.9" y="178.3">JCS6N70FH TO-220MF</text>
<text x="35.3" y="177.1">220</text>
<text x="47.7" y="175.8">PYRO_SIG_3</text>
<text x="33.6" y="185.2" transform="rotate(-90 33.6 185.2)">1k</text>
<text x="74.7" y="183.4">JCS6N70FH TO-220MF</text>
<text x="86.1" y="182.1">220</text>
<text x="97.3" y="180.9">PYRO_SIG_4</text>
<text x="84.4" y="190.2" transform="rotate(-90 84.4 190.2)">1k</text>
</g>
<text font-size="2.3" fill="#a00000" x="213.4" y="90.7">HX711</text>
<g font-size="2.2" fill="#a00000">
<text x="171.3" y="23">B</text>
<text x="178.9" y="22.9">G</text>
<text x="186.3" y="22.9">R</text>
</g>
</svg>
